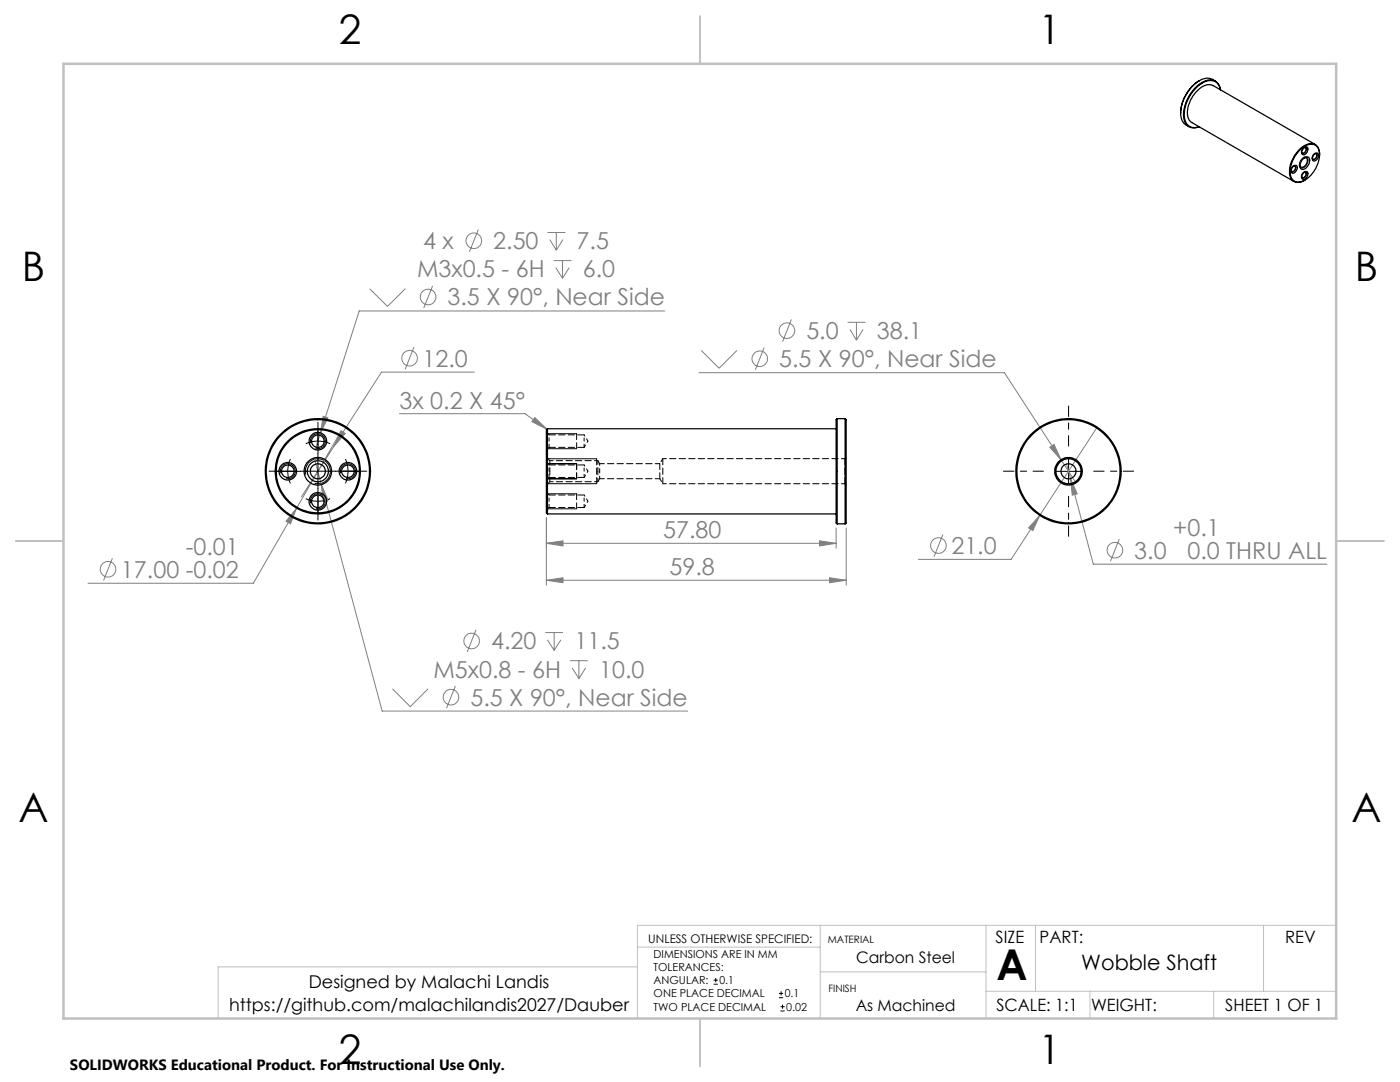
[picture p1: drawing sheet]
<svg xmlns="http://www.w3.org/2000/svg" width="279mm" height="216mm" viewBox="0 0 279 216" stroke-linecap="round" stroke-linejoin="round" font-family="sans-serif">
<g fill="none" stroke="#808080" stroke-width=".2">
<path d="M73.8 57.6l3.5 3.5 3.6-3.5M86.3 57l-1.7 4.5M95.5 45.8l-1.8 4.5M109.3 46.4h3.5M109.7 47.8l1.3 2.1M110.5 52h3.6M110.9 53.4l1.4 2.1M111 46.4v3.5M112.3 52v3.5M112.4 47.8l-1.4 2.1M113.6 53.4l-1.3 2.1M82.6 69.3l-1.7 4.4"/>
<path d="M94.7 74.3h-18.6l-9.4 14.7M132.7 62.1h-61l-7.7 24.3M139.5 74.4h60.9l14.3 21.9M139.9 69.9l3.6 3.6 3.6-3.6M152.5 69.4l-1.8 4.4M157.9 63.7l-1.7 4.5M169.2 64.3h3.5M169.6 65.7l1.3 2.2M170.9 64.3v3.6M172.3 65.7l-1.4 2.2M62.7 91.4l1.4 5.3M64 86.4l-1.1 3.3"/>
<path d="M64.1 96.7l1.4 3.1-1 .2zM64.1 96.7l12.2 45.2h60.9M64.5 83.1l.9 .3-1.4 3zM66.7 89l-6.5 10.1M67.7 86.7l-8.5 14.7M68.1 85.9l.8 .6-2.2 2.5zM79.7 82.5h25.1l4.3 3.2M106.8 83.3l2.3 2.4-2.9-1.6zM209.5 89.3l.9-.6 1.3 3zM212.9 92.6l.7 2.9M213.6 95.5l1.4 3-1 .3zM213.6 95.5l4.6 17.1h46.6"/>
<path d="M219 85.2l-17.2 26.4h-18.5M22.4 111.4l-1.7 4.4M59.2 101.4l-1.2 3.1-.9-.5zM59.2 101.4l-8.6 15h-33M109 108.4l3.4-.5v1zM109 115.8l3.4-.5v1zM109 103.3v13.5M109 108.4h57.9M109 115.8h59.9M163.5 107.9l3.4 .5-3.4 .5zM165.6 115.3l3.3 .5-3.3 .5zM166.9 105.3v4.1"/>
<path d="M168.9 105.3v11.5M188.2 106.6l-1.8 4.5M207.5 102.8l-1.4 3.1-.8-.6zM223.4 107.6l-1.8 4.4M78.3 137.4l3.6 3.6 3.5-3.6M90.9 136.9l-1.8 4.4M95 125.7l-1.8 4.4M108.8 126.2h3.6M109.3 127.7l1.3 2.1M110.6 126.2v3.6M111.9 127.7l-1.3 2.1M113.7 131.8h3.6"/>
<path d="M114.2 133.3l1.3 2.1M115.5 131.8v3.6M116.9 133.3l-1.4 2.1"/>
<circle cx="85.4" cy="59.3" r="1.55"/>
<circle cx="94.6" cy="48" r="1.55"/>
<circle cx="81.7" cy="71.5" r="1.56"/>
<circle cx="151.6" cy="71.6" r="1.56"/>
<circle cx="157" cy="66" r="1.56"/>
<circle cx="21.6" cy="113.6" r="1.55"/>
<circle cx="187.3" cy="108.9" r="1.55"/>
<circle cx="222.5" cy="109.8" r="1.55"/>
<circle cx="90" cy="139.1" r="1.56"/>
<circle cx="94.1" cy="127.9" r="1.56"/>
</g>
<g fill="none" stroke="#000" stroke-width=".2">
<path d="M257.8 33.3a.44 .44 0 0 1 .6-.3 .44 .44 0 0 1 .2 .7l-.2 .3a.46 .46 0 0 1-.7 .3 .46 .46 0 0 1 0-.8zM259.9 34.6a.44 .44 0 0 1 .7-.4 .44 .44 0 0 1 .1 .7l-.2 .3a.46 .46 0 0 1-.7 .3 .46 .46 0 0 1 0-.7zM259.9 29.7a.44 .44 0 0 1 .7-.4 .44 .44 0 0 1 .1 .7l-.2 .3a.46 .46 0 0 1-.7 .3 .46 .46 0 0 1 0-.7zM260 31.5a.64 .64 0 0 1 .9-.1 .64 .64 0 0 1 .1 .9 1.3 1.3 0 0 1-1.5 1.2 1.45 1.45 0 0 1 .5-2zM262.2 30.7l.3-.1a.54 .54 0 0 1 .4 .4 .54 .54 0 0 1-.3 .6 .45 .45 0 0 1-.6 .3 .45 .45 0 0 1-.1-.8zM54.9 94.1h5M56 94.4a1.5 1.5 0 0 1 1.3-1.8 1.5 1.5 0 0 1 1.6 1.6 1.5 1.5 0 0 1-1.9 1.3M58 91.6a5.8 5.8 0 0 0 0 4.8M61 94.7a2.49 2.49 0 0 1 2.2-3.1 2.49 2.49 0 0 1 2.7 2.7 2.49 2.49 0 0 1-3.1 2.1M62 88.4a1.5 1.5 0 0 1 1.3-1.8 1.5 1.5 0 0 1 1.6 1.6 1.5 1.5 0 0 1-1.9 1.3M68 94.4a1.5 1.5 0 0 1 1.3-1.8 1.5 1.5 0 0 1 1.6 1.6 1.5 1.5 0 0 1-1.9 1.3M109.3 98.5h5.8"/>
<path d="M109.3 92.5h5.8M109.3 95.5h5.8M109.3 86.5h5.8M109.3 89.5h5.8M109.3 91.5h9.8M109.3 96.5h9.8M210.7 94.1h5M213.3 91.5v5.1M62 100.4a1.5 1.5 0 0 1 1.3-1.8 1.5 1.5 0 0 1 1.6 1.6 1.5 1.5 0 0 1-1.9 1.3M109.3 101.5h5.8M142.4 196.4h.9M142.4 195.6h.9"/>
<path d="M142.8 195.2v.8M155.5 199.1h.8M155.5 198.2h.8M155.9 197.8v.8M155.8 201.7h.8M155.8 200.9h.8M156.2 200.4v.9"/>
</g>
<path d="M63.5 88l-1.3 .2-1.2 .3M63.5 88l1.2 .2 1.2 .3M69.5 94l-.2-1.2-.4-1.2M69.5 94l-.2 1.3-.4 1.1M63.5 100l1.2-.1 1.2-.4M63.5 100l-1.3-.1-1.2-.4" fill="none" stroke="#000" stroke-width=".2" stroke-dasharray="15.2 1.3 1.3 1.3" stroke-linecap="butt"/>
<path d="M208.3 94h-8M213.3 89v-8M213.3 99v8M218.3 94h8" fill="none" stroke="#000" stroke-width=".2" stroke-dasharray="15.2 1.3 1.3 1.3" stroke-dashoffset="13.1"/>
<path d="M127.2 189h36.5M127.2 192.9h-83.7v10.3M163.7 184.6v18.6M163.7 193.9h33.1M196.8 184.6v18.6M196.8 197.8h69.9M206.7 184.6v13.2M217.5 197.8v5.4M242.2 197.8v5.4M252.2 184.6v13.2M266.7 184.6h-139.5v18.6" fill="none" stroke="#c0c0c0" stroke-width=".2"/>
<path d="M139.7 3.2v9.5M3.1 107.9h9.6M266.7 107.9h9.5M139.7 203.2v9.6" fill="none" stroke="#c0c0c0" stroke-width=".25"/>
<path d="M12.7 12.7h254v190.5h-254z" fill="none" stroke="#c0c0c0" stroke-width=".5"/>
<g fill="none" stroke="#000" stroke-width=".2" stroke-dasharray="15.2 1.3 1.3 1.3">
<path d="M55 94h-1.3M58.5 94h-3.5M60 94h1.2M63.5 94v-2.5M63.5 94h-2.5M63.5 94v2.5M63.5 94h2.5M63.5 89v-3.5M63.5 99v3.5M63.5 97.5v-1.2M63.5 88v-2.5M63.5 88v2.5"/>
<path d="M63.5 85.5v-1.2M63.5 90.5v1.3M67 94h-1.3M68.5 94h3.5M69.5 94h2.5M69.5 94h-2.5M72 94h1.2M63.5 100v2.5M63.5 100v-2.5M63.5 102.5v1.3"/>
</g>
<path d="M115.1 95.5v-3M115.1 89.5v-3M119.1 96.5v-5M115.1 101.5v-3" fill="none" stroke="#000" stroke-width=".2" stroke-dasharray="1.3 .6" stroke-dashoffset=".1"/>
<path d="M68.1 85.9l-1.4 3.1 2.2-2.5zM64.5 83.1l-.5 3.3 1.4-3zM64.1 96.7l.4 3.3 1-.2zM59.2 101.4l-2.1 2.6 .9 .5zM109 108.4l3.4-.5v1zM163.5 107.9l3.4 .5-3.4 .5zM109 115.8l3.4-.5v1zM165.6 115.3l3.3 .5-3.3 .5zM106.8 83.3l2.3 2.4-2.9-1.6zM209.5 89.3l2.2 2.4-1.3-3zM207.5 102.8l-2.2 2.5 .8 .6zM213.6 95.5l.4 3.3 1-.3z" fill="#808080"/>
<g fill="none" stroke="#000" stroke-width=".25">
<path d="M239.3 16.1a8 8 0 0 0-3.7 6.4M242.5 16.2a3.3 3.3 0 0 0-4.3 .8 8.2 8.2 0 0 0-2.6 5.5M235.6 22.5a2.63 2.63 0 0 0 1.7 2.8M239.3 25.3a2.13 2.13 0 0 1-3-2.3 7.5 7.5 0 0 1 4.6-6.8 1.97 1.97 0 0 1 2.7 1.7 2.13 2.13 0 0 0-1.3-1.8 2.13 2.13 0 0 0-2.2 .2 7.8 7.8 0 0 0-3.8 7.5 2.05 2.05 0 0 0 3 1.5M258.1 33.2a.48 .48 0 0 1 .7-.1 .48 .48 0 0 1 0 .7l-.2 .4a.53 .53 0 0 1-.8 .3 .53 .53 0 0 1 0-.9zM258.2 33.1a.44 .44 0 0 1 .4 .4 .44 .44 0 0 1-.3 .5 .32 .32 0 0 1-.3 .3 .32 .32 0 0 1-.3-.3M259.5 29.8a2.49 2.49 0 0 1 3.2-.7 3.8 3.8 0 0 1 0 4.2 4.7 4.7 0 0 1-3.8 3 1.85 1.85 0 0 1-1.4-2.3 7 7 0 0 1 2-4.2zM260 31.7a.7 .7 0 0 1 .7-.4 .7 .7 0 0 1 .6 .4 1.84 1.84 0 0 1-1.5 2.1 1.19 1.19 0 0 1 0-1.8zM260.2 34.4a.48 .48 0 0 1 .8-.1 .48 .48 0 0 1-.1 .7l-.2 .4a.53 .53 0 0 1-.8 .3 .53 .53 0 0 1 0-.8zM260.2 29.5a.48 .48 0 0 1 .8-.1 .48 .48 0 0 1-.1 .7l-.2 .4a.53 .53 0 0 1-.8 .3 .53 .53 0 0 1 0-.8zM260.3 31.5a.55 .55 0 0 1 .6 .3 .55 .55 0 0 1-.1 .6l-.3 .7a.54 .54 0 0 1-.6 .3 .54 .54 0 0 1-.5-.4M260.3 29.5a.45 .45 0 0 1 .4 .3 .45 .45 0 0 1-.2 .5l-.1 .1a.31 .31 0 0 1-.3 .2 .31 .31 0 0 1-.3-.3"/>
<path d="M260.3 34.4a.43 .43 0 0 1 .4 .3 .43 .43 0 0 1-.2 .5l-.1 .1a.31 .31 0 0 1-.3 .2 .31 .31 0 0 1-.3-.3M262.2 30.9l.1-.1a.46 .46 0 0 1 .6-.3 .46 .46 0 0 1 .2 .7l-.2 .5a.52 .52 0 0 1-.8 .4 .52 .52 0 0 1-.1-.8zM262.4 30.7a.38 .38 0 0 1 .4 .2 .38 .38 0 0 1-.1 .5l-.1 .1a.38 .38 0 0 1-.3 .3 .38 .38 0 0 1-.4-.2M262.5 28.8l-20.4-11.7a2.84 2.84 0 0 0-3.3 1.2 5.4 5.4 0 0 0-1.5 5.5l.5 .6 20.4 11.8M263.3 30.9a1.79 1.79 0 0 0-2.2-2.1 6 6 0 0 0-3.5 6.7 1.86 1.86 0 0 0 2.8 .4M109.3 85.5v17.1M109.3 85.5a1.38 1.38 0 0 0-.3 1.4v14.3a1.52 1.52 0 0 0 .3 1.4M109.3 85.5h57.6M167.1 83.5v21M167.1 83.5l-.2 .2v19.5a1.38 1.38 0 0 0 .2 1.3M167.1 83.5h1.6M168.7 83.5l.2 .2v19.5a1.38 1.38 0 0 1-.2 1.3"/>
<path d="M168.7 83.5v21M109.3 102.6h57.6M167.1 104.5h1.6"/>
<circle cx="57.4" cy="94" r="1.24"/>
<circle cx="57.4" cy="94" r="1.75"/>
<circle cx="63.4" cy="94" r="8.3"/>
<circle cx="63.4" cy="94" r="2.75"/>
<circle cx="63.4" cy="94" r="10.3"/>
<circle cx="63.4" cy="94" r="8.5"/>
<circle cx="63.4" cy="94" r="10.5"/>
<circle cx="63.4" cy="94" r="2.11"/>
<circle cx="63.4" cy="88" r="1.75"/>
<circle cx="63.4" cy="88.1" r="1.25"/>
<circle cx="63.5" cy="94" r="1.5"/>
<circle cx="69.4" cy="94" r="1.75"/>
<circle cx="69.4" cy="94" r="1.25"/>
<circle cx="213.2" cy="94" r="10.5"/>
<circle cx="213.2" cy="94" r="2.49"/>
<circle cx="213.2" cy="94" r="1.5"/>
<circle cx="213.2" cy="94" r="10.3"/>
<circle cx="213.3" cy="94" r="2.75"/>
<circle cx="63.4" cy="100" r="1.75"/>
<circle cx="63.4" cy="100" r="1.25"/>
</g>
<g fill="none" stroke="#000" stroke-width=".2" stroke-dasharray="1.3 .6" stroke-dashoffset=".6">
<path d="M109.6 94v-1.2M109.6 95.3v-1.3M109.6 88v-1.2M109.6 89.3v-1.3M109.7 96.1h9.6M116.6 94v-1.2M116.6 95.3v-1.3M116.6 88v-1.2M116.6 89.3v-1.3M119.3 91.9h-9.6M131.7 95.5l.6 1M132.3 96.5h36.3"/>
<path d="M132.3 91.5l-.6 1M168.6 91.5h-36.3M109.6 100v-1.2M109.6 101.3v-1.3M116.6 100v-1.2M116.6 101.3v-1.3"/>
</g>
<path d="M109.6 95.3h7M109.6 89.3h7M116.6 92.8h-7M116.6 98.8h-7M116.6 86.8h-7M132.3 91.5v5M168.6 91.5v5M168.6 96.5l.3 .3M168.9 91.3l-.3 .2M109.6 101.3h7" fill="none" stroke="#000" stroke-width=".2" stroke-dasharray="1.3 .6"/>
<path d="M109.1 96.8l.6-.7M109.7 94v-2.1M109.7 96.1v-2.1M109.7 91.9l-.6-.6M119.3 94v-2.1M119.3 96.1v-2.1" fill="none" stroke="#000" stroke-width=".2" stroke-dasharray="1.3 .6" stroke-dashoffset=".5"/>
<path d="M131.7 92.5v3" fill="none" stroke="#000" stroke-width=".2" stroke-dasharray="1.3 .6" stroke-dashoffset=".1"/>
<path d="M119.7 94v-1.5M119.7 95.5v-1.5" fill="none" stroke="#000" stroke-width=".2" stroke-dasharray="1.3 .6" stroke-dashoffset=".8"/>
<path d="M109.1 95.8l.5-.5M109.1 89.8l.5-.5M109.6 92.8l-.5-.5M109.6 98.8l-.5-.5M109.6 86.8l-.5-.5M109.1 101.8l.5-.5" fill="none" stroke="#000" stroke-width=".2" stroke-dasharray="1.3 .6" stroke-dashoffset=".4"/>
<path d="M116.6 95.3l.7-1.3M116.6 89.3l.7-1.3M117.3 94l-.7-1.2M117.3 88l-.7-1.2M116.6 101.3l.7-1.3M117.3 100l-.7-1.2" fill="none" stroke="#000" stroke-width=".2" stroke-dasharray="1.3 .6" stroke-dashoffset=".7"/>
<path d="M119.3 96.1l.4-.6M119.7 92.5l-.4-.6M119.7 95.5h12M131.7 92.5h-12" fill="none" stroke="#000" stroke-width=".2" stroke-dasharray="1.3 .6" stroke-dashoffset=".3"/>
<text font-size="8.5" x="198.9" y="195.5">A</text>
<g font-size="8.1">
<text x="67.6" y="8.9">2</text>
<text x="207.3" y="8.9">1</text>
<text x="4.4" y="56.2">B</text>
<text x="270.4" y="56.2">B</text>
<text x="3.7" y="164.1">A</text>
<text x="269.7" y="164.1">A</text>
<text x="67.6" y="212.4">2</text>
<text x="207.3" y="212.4">1</text>
</g>
<g font-size="4.7" fill="#808080">
<text x="84.5" y="49.7">4 x</text>
<text x="98.4" y="49.7">2.50</text>
<text x="115.1" y="49.7">7.5</text>
<text x="83.2" y="55.3">M3x0.5 - 6H</text>
<text x="116.3" y="55.3">6.0</text>
<text x="89.3" y="61">3.5 X 90°, Near Side</text>
<text x="160.9" y="67.7">5.0</text>
<text x="175" y="67.7">38.1</text>
<text x="84.3" y="73.2">12.0</text>
<text x="155.5" y="73.3">5.5 X 90°, Near Side</text>
<text x="79.7" y="81.5">3x 0.2 X 45°</text>
<text x="132.3" y="107.4">57.80</text>
<text x="234.1" y="107">+0.1</text>
<text x="37.1" y="110.8">-0.01</text>
<text x="189.9" y="110.6">21.0</text>
<text x="226.4" y="111.5">3.0</text>
<text x="237" y="111.5">0.0 THRU ALL</text>
<text x="24.1" y="115.3">17.00 -0.02</text>
<text x="133.6" y="114.8">59.8</text>
<text x="98" y="129.6">4.20</text>
<text x="114.6" y="129.6">11.5</text>
<text x="86.5" y="135.2">M5x0.8 - 6H</text>
<text x="119.6" y="135.2">10.0</text>
<text x="93.9" y="140.8">5.5 X 90°, Near Side</text>
</g>
<text font-size="4.2" x="215.8" y="193.5">Wobble Shaft</text>
<g font-size="3.5">
<text x="61.6" y="197.1">Designed by Malachi Landis</text>
<text x="45.7" y="201.7">https://github.com/malachilandis2027/Dauber</text>
</g>
<g font-size="3.4">
<text x="198.7" y="188.1">SIZE</text>
<text x="207.5" y="188.1">PART:</text>
<text x="256.5" y="188.2">REV</text>
<text x="198.8" y="201.7">SCALE: 1:1</text>
<text x="217.7" y="201.8">WEIGHT:</text>
<text x="244.5" y="201.7">SHEET 1 OF 1</text>
</g>
<g font-size="3.2">
<text x="170.9" y="192.2">Carbon Steel</text>
<text x="170.8" y="201.7">As Machined</text>
</g>
<text font-size="3" x="14" y="213.5">SOLIDWORKS Educational Product. For Instructional Use Only.</text>
<text font-size="2.4" x="129.4" y="188.1">UNLESS OTHERWISE SPECIFIED:</text>
<g font-size="2.2">
<text x="130.4" y="191.1">DIMENSIONS ARE IN MM</text>
<text x="130.4" y="193.7">TOLERANCES:</text>
<text x="130.4" y="196.4">ANGULAR:</text>
<text x="143.6" y="196.4">0.1</text>
<text x="130.4" y="199">ONE PLACE DECIMAL</text>
<text x="130.4" y="201.7">TWO PLACE DECIMAL</text>
<text x="156.6" y="199">0.1</text>
<text x="156.9" y="201.7">0.02</text>
</g>
<g font-size="2">
<text x="165.2" y="188.1">MATERIAL</text>
<text x="165.4" y="197.9">FINISH</text>
</g>
</svg>
